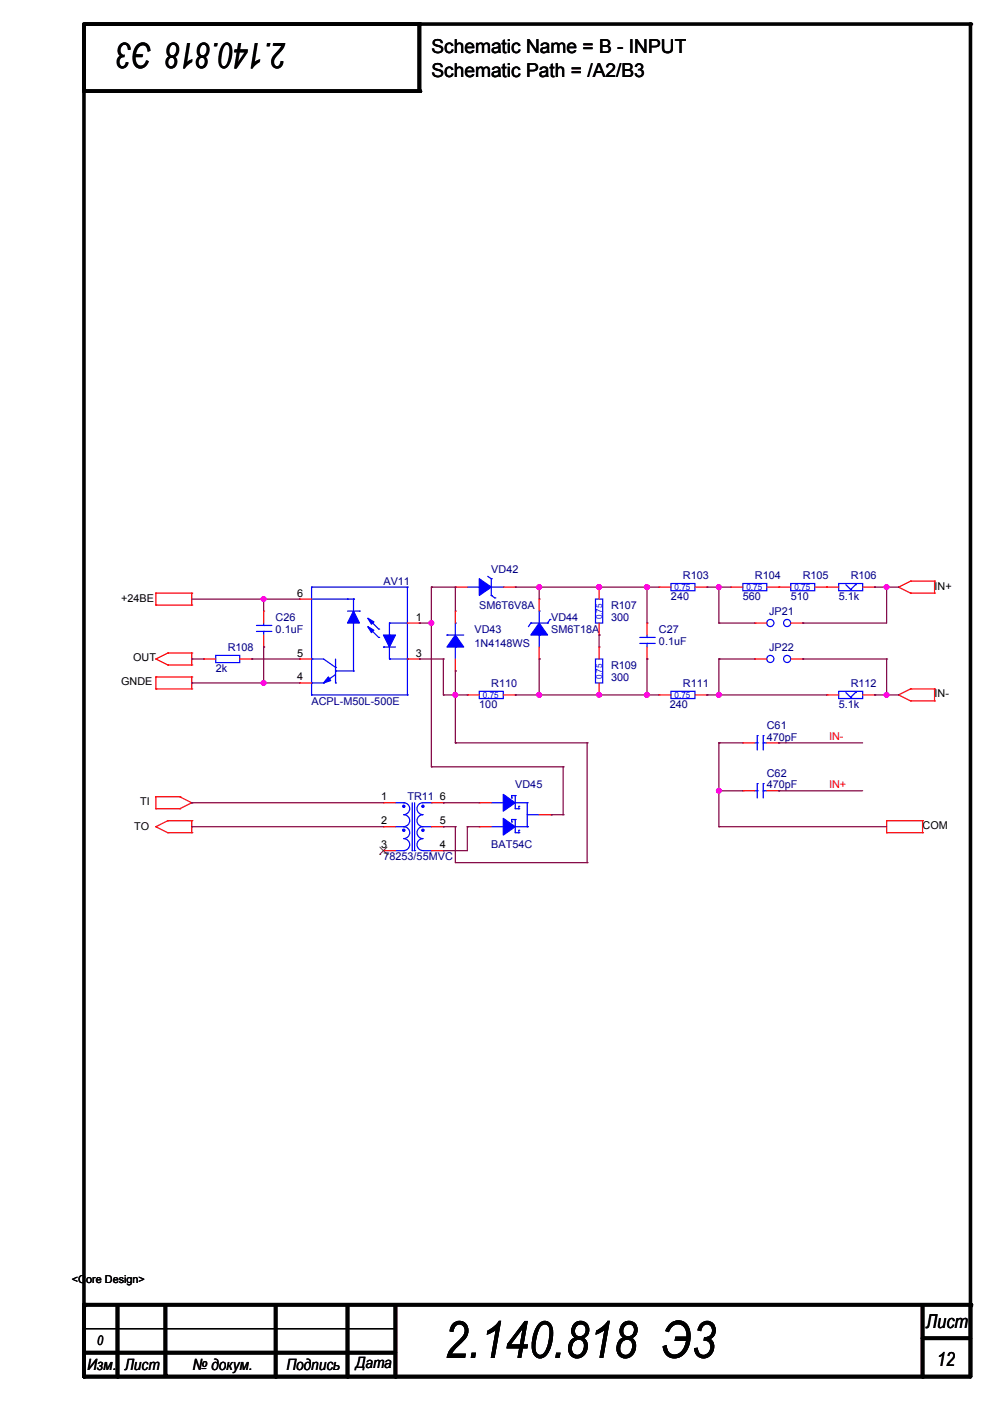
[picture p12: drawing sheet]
<svg xmlns="http://www.w3.org/2000/svg" width="210mm" height="297mm" viewBox="0 0 210 297" stroke-linecap="round" stroke-linejoin="round" font-family="sans-serif">
<path d="M17.8 5.1h188v286.8h-188v-286.5M88.9 5.1v14.2h-71.1M18.1 276.6h187.7M24.9 276.6v15.3M35.1 276.6v15M58.4 276.6v15.3M73.7 276.6v15.3M83.8 276.6v15.3M195.6 276.6v15.3M17.8 286.8h66M195.6 283.7h10.2" fill="none" stroke="#000" stroke-width=".76"/>
<g fill="#000">
<circle cx="17.8" cy="19.3" r=".38"/>
<circle cx="88.9" cy="5.1" r=".38"/>
<circle cx="88.9" cy="19.3" r=".38"/>
<circle cx="205.8" cy="5.1" r=".38"/>
<circle cx="17.8" cy="276.9" r=".38"/>
<circle cx="17.8" cy="276.6" r=".38"/>
<circle cx="18.1" cy="276.6" r=".38"/>
<circle cx="205.8" cy="276.9" r=".38"/>
<circle cx="205.8" cy="276.6" r=".38"/>
<circle cx="17.8" cy="291.9" r=".38"/>
<circle cx="17.8" cy="286.8" r=".38"/>
<circle cx="24.9" cy="291.9" r=".38"/>
<circle cx="35.1" cy="291.6" r=".38"/>
<circle cx="58.4" cy="291.9" r=".38"/>
<circle cx="73.7" cy="291.9" r=".38"/>
<circle cx="83.8" cy="291.9" r=".38"/>
<circle cx="195.6" cy="283.7" r=".38"/>
<circle cx="195.6" cy="291.9" r=".38"/>
</g>
<g fill="none" stroke="#f00" stroke-width=".25">
<path d="M33 128.3h.1M33 125.8h.1M33 139.7h.1M33 125.8h7.7M33 128.3h7.7M33 125.8v2.5M33 139.7l2.6 1.3M35.6 138.5h.1M35.6 138.5l-2.6 1.2M35.6 138.5h5.1M40.7 125.8h.1M40.7 128.3h.1"/>
<path d="M40.7 138.5h.1M40.7 125.8v2.5M40.7 138.5v2.5M165.1 124.5h.1M165.1 124.5h2.6M172.7 124.5h5.1M175.3 124.5h.1M182.9 124.5h2.5M185.4 124.5h.1M190.5 124.5h.1M190.5 124.5l2.6 1.3M193.1 123.2h.1"/>
<path d="M193.1 125.8h.1M193.1 125.8h5M193.1 123.2l-2.6 1.3M193.1 123.2h5M198.1 123.2h.1M198.1 125.8h.1M198.1 123.2v2.6M33 146.1h.1M33 143.5h.1M33 143.5v2.6M33 143.5h7.7M33 146.1h7.7"/>
<path d="M35.6 141h.1M35.6 141h5.1M40.7 143.5h.1M40.7 146.1h.1M40.7 141h.1M40.7 143.5v2.6M157.5 157.5h.1M157.5 157.5h2.5M162.6 157.5h2.5M165.1 157.5h.1M190.5 147.3h.1M190.5 147.3l2.6 1.3"/>
<path d="M193.1 146.1h.1M193.1 148.6h.1M193.1 146.1h5M193.1 146.1l-2.6 1.2M193.1 148.6h5M198.1 146.1h.1M198.1 148.6h.1M198.1 146.1v2.5M33 171.5h.1M33 168.9h.1M33 175.3h.1M33 168.9v2.6"/>
<path d="M33 171.5h5.1M33 168.9h5.1M33 175.3l2.6 1.3M35.6 174h.1M35.6 176.6h.1M35.6 174l-2.6 1.3M35.6 174h5.1M35.6 176.6h5.1M38.1 171.5h.1M38.1 168.9h.1M38.1 168.9l2.6 1.3M40.7 170.2h.1"/>
<path d="M40.7 174h.1M40.7 176.6h.1M40.7 174v2.6M40.7 170.2l-2.6 1.3M188 176.6h.1M188 174h.1M188 174h7.6M188 176.6h7.6M188 174v2.6M195.6 174h.1M195.6 176.6h.1M195.6 174v2.6"/>
</g>
<path d="M17.8 277.4h.1M17.8 276.9v.5M17.8 281.7h.1M17.8 281.7h66" fill="none" stroke="#000" stroke-width=".25"/>
<g fill="none" stroke="#00f" stroke-width=".25">
<path d="M112.5 132.1h3.6M114.3 134.6h.1M114.3 129.6h.1M114.3 129.6v2.5M114.3 134.6v2.6M116.1 132.1h.1M167.7 123.7h5v1.5h-5zM177.8 123.7h5.1v1.5h-5.1zM179.3 124l1.1 1M180.4 125h.1M181.4 124h.1M181.4 124l-1 1"/>
<path d="M160 157.5h.5M160.5 157.5h.1M160.5 156h.1M160.5 156v3M161.8 156h.1M161.8 157.5h.1M161.8 157.5h.8M161.8 156v3"/>
</g>
<path d="M114.3 132.1l1.8 2.5h-3.6z" fill-rule="evenodd" fill="#00f"/>
<g fill="none" stroke="#00f" stroke-width=".25">
<path d="M99.1 124.5h2.5M101.6 124.5h.1M104.2 126.3h.1M104.2 122.7v3.6M104.2 124.5h2.5M106.7 124.5h.1M112.5 132.1h.1M112.5 132.1l-.5 .8M114.3 132.1l1.8 2.5h-3.6zM116.6 131.3h.1M116.6 131.3l-.5 .8M135.7 136.4h3"/>
<path d="M135.7 135.1h3M137.2 135.1h.1M137.2 136.4h.1M137.2 134.6v.5M137.2 136.4v.8M138.7 136.4h.1M138.7 135.1h.1M160 167.7h.5M160.5 167.7h.1M160.5 166.1h.1M160.5 166.1v3.1M161.8 166.1h.1"/>
<path d="M161.8 167.7h.1M161.8 167.7h.8M161.8 166.1v3.1"/>
<circle cx="163.3" cy="132.1" r=".76"/>
<circle cx="166.9" cy="132.1" r=".76"/>
</g>
<g fill="none" stroke="#f00" stroke-width=".25">
<path d="M114.3 139.7h.1M114.3 127h.1M114.3 127v2.6M114.3 137.2v2.5M137.2 132.1h.1M137.2 139.7h.1M137.2 132.1v2.5M137.2 137.2v2.5M160 132.1h.1M160 132.1h2.6M167.7 132.1h2.5M170.2 132.1h.1"/>
<path d="M157.5 167.7h.1M157.5 167.7h2.5M162.6 167.7h2.5M165.1 167.7h.1"/>
</g>
<path d="M101.6 122.7l2.6 1.8-2.6 1.8z" fill-rule="evenodd" fill="#00f"/>
<g fill="none" stroke="#00f" stroke-width=".25">
<path d="M101.6 122.7l2.6 1.8-2.6 1.8zM103.4 122.2l.8 .5M104.2 122.7h.1M104.2 126.3l.7 .5M104.9 126.8h.1M157.5 123.7h5.1v1.5h-5.1zM101.6 146.6h5.1v1.5h-5.1z"/>
<circle cx="163.3" cy="139.7" r=".76"/>
<circle cx="166.9" cy="139.7" r=".76"/>
</g>
<g fill="none" stroke="#f00" stroke-width=".25">
<path d="M96.5 124.5h.1M96.5 124.5h2.6M106.7 124.5h2.5M109.2 124.5h.1M155 124.5h.1M155 124.5h2.5M160 139.7h.1M160 139.7h2.6M162.6 124.5h2.5M165.1 124.5h.1M167.7 139.7h2.5M170.2 139.7h.1"/>
<path d="M99.1 147.3h.1M99.1 147.3h2.5M106.7 147.3h2.5M109.2 147.3h.1"/>
</g>
<path d="M81.3 134.6h2.5l-1.2 2.6z" fill="#00f"/>
<g fill="none" stroke="#00f" stroke-width=".25">
<path d="M68.6 139.7l2.5 1.8M71.1 139.7v5.1M81.3 134.6h2.5l-1.2 2.6zM81.3 137.2h.1M81.3 137.2h2.5M82.6 132.1h.1M82.6 134.6h.1M82.6 139.7h.1M82.6 132.1h3.8M82.6 132.1v2.5M82.6 137.2v2.5M82.6 139.7h3.8"/>
<path d="M86.4 139.7h.1M66.1 144.8h.1M66.1 144.8h2.5M68.6 144.8h.1M71.1 144.8h.1M71.1 141.5h.1M71.1 143l-2.5 1.8"/>
</g>
<path d="M78 132.9l1.3 .7-.5 .5z" fill="#00f"/>
<path d="M78 132.9l1.3 .7-.5 .5z" fill="none" stroke="#00f" stroke-width=".25"/>
<path d="M78 131.1l1.3 .7-.5 .6z" fill="#00f"/>
<path d="M66.1 124.5h.1M66.1 124.5v22.8M66.1 124.5h20.3M78 131.1l1.3 .7-.5 .6zM86.4 124.5h.1M86.4 124.5v22.8M66.1 147.3h.1M66.1 147.3h20.3M86.4 147.3h.1" fill="none" stroke="#00f" stroke-width=".25"/>
<path d="M75 129.6l1.2 2.5h-2.5z" fill="#00f"/>
<path d="M66.1 139.7h.1M66.1 139.7h2.5M66.1 127h8.9M73.7 127h.1M73.7 129.6h2.5M75 129.6l1.2 2.5h-2.5zM75 127h.1M75 127v2.6M76.2 129.6h.1M78 131.1l2.3 2.3M80.3 133.4h.1" fill="none" stroke="#00f" stroke-width=".25"/>
<path d="M69.6 143.5l.5 .8-1.5 .5z" fill="#00f"/>
<g fill="none" stroke="#00f" stroke-width=".25">
<path d="M45.7 139h5.1v1.5h-5.1zM54.4 133.9h3M54.4 132.6h3M55.9 132.6h.1M55.9 133.9h.1M55.9 132.1v.5M55.9 133.9v.7M57.4 133.9h.1M57.4 132.6h.1M75 132.1v10.2M78 132.9l2.3 2.2M80.3 135.1h.1"/>
<path d="M126.3 139.7h1.5v5.1h-1.5zM142.3 123.7h5v1.5h-5zM69.6 143.5l.5 .8-1.5 .5zM71.1 142.3h.1M71.1 142.3h3.9M75 142.3h.1M142.3 146.6h5v1.5h-5zM177.8 146.6h5.1v1.5h-5.1zM179.3 146.8l1.1 1M180.4 147.8h.1M181.4 146.8h.1M181.4 146.8l-1 1"/>
<path d="M104.2 175.3h7.6M104.2 170.2h7.6M109.2 173.8h.1M109.2 168.7h.1M109.2 168.7v2.8M109.2 173.8v2.8M111.8 175.3h.1M111.8 170.2h.1M111.8 172.7h.1M111.8 172.7h2.5M111.8 170.2v5.1"/>
</g>
<g fill="none" stroke="#f00" stroke-width=".25">
<path d="M43.2 139.7h.1M43.2 139.7h2.5M50.8 139.7h2.6M53.4 139.7h.1M55.9 129.6h.1M55.9 137.2h.1M55.9 129.6v2.5M55.9 134.6v2.6M63.5 139.7h.1M63.5 127h.1M63.5 139.7h2.6M63.5 127h2.6"/>
<path d="M86.4 139.7h2.5M86.4 132.1h2.5M88.9 139.7h.1M88.9 132.1h.1M127 137.2h.1M127 137.2v2.5M139.7 124.5h.1M139.7 124.5h2.6M147.3 124.5h2.6M149.9 124.5h.1M63.5 144.8h.1M63.5 144.8h2.6"/>
<path d="M127 147.3h.1M127 144.8v2.5M139.7 147.3h.1M139.7 147.3h2.6M147.3 147.3h2.6M149.9 147.3h.1M175.3 147.3h.1M175.3 147.3h2.5M182.9 147.3h2.5M185.4 147.3h.1"/>
</g>
<path d="M106.7 173.5l2.5 1.8-2.5 1.8z" fill-rule="evenodd" fill="#00f"/>
<path d="M106.7 173.5l2.5 1.8-2.5 1.8z" fill="none" stroke="#00f" stroke-width=".25"/>
<path d="M106.7 168.4l2.5 1.8-2.5 1.8z" fill-rule="evenodd" fill="#00f"/>
<g fill="none" stroke="#00f" stroke-width=".25">
<path d="M83.8 170.2h1.8M83.8 175.3h1.8M85.6 170.2a1.27 1.27 0 0 1 1.3 1.3 1.27 1.27 0 0 1-1.3 1.2 1.26 1.26 0 0 1 1.3 1.3 1.26 1.26 0 0 1-1.3 1.3M85.6 170.2h.1M85.6 175.3a1.26 1.26 0 0 1 1.3 1.2 1.26 1.26 0 0 1-1.3 1.3M85.6 177.8a1.26 1.26 0 0 1 1.3 1.3 1.26 1.26 0 0 1-1.3 1.2M85.6 175.3h.1M87.4 170.2v10.2M87.9 170.2v10.2M89.7 177.8a1.26 1.26 0 0 0-1.3 1.3 1.26 1.26 0 0 0 1.3 1.2M91.5 170.2h-1.8a1.27 1.27 0 0 0-1.3 1.3 1.27 1.27 0 0 0 1.3 1.2 1.26 1.26 0 0 0-1.3 1.3 1.26 1.26 0 0 0 1.3 1.3M91.5 175.3h-1.8a1.26 1.26 0 0 0-1.3 1.2 1.26 1.26 0 0 0 1.3 1.3"/>
<path d="M91.5 170.2h.1M91.5 175.3h.1M106.7 168.4l2.5 1.8-2.5 1.8zM108.5 168.7h.1M108.5 169.2h.1M108.5 173.8h.1M108.5 174.3h.1M108.5 168.7h.7M108.5 168.7v.5M108.5 173.8v.5M108.5 173.8h.7M109.2 176.6h.8"/>
<path d="M109.2 171.5h.8M110 176.6h.1M110 176h.1M110 171.5h.1M110 171h.1M110 171v.5M110 176v.6M83.8 180.4h1.8M85.6 180.4h.1M87.4 180.4h.1M87.9 180.4h.1M89.7 180.4h1.8"/>
<path d="M91.5 180.4h.1"/>
</g>
<path d="M101.6 175.3h.1M101.6 170.2h.1M101.6 175.3h2.6M101.6 170.2h2.6M114.3 172.7h2.6M116.9 172.7h.1" fill="none" stroke="#f00" stroke-width=".25"/>
<circle cx="85.6" cy="171" r=".24" fill="#00f"/>
<circle cx="85.6" cy="171" r=".24" fill="none" stroke="#00f" stroke-width=".25"/>
<circle cx="89.7" cy="171" r=".24" fill="#00f"/>
<circle cx="89.7" cy="171" r=".24" fill="none" stroke="#00f" stroke-width=".25"/>
<circle cx="89.7" cy="176" r=".24" fill="#00f"/>
<circle cx="89.7" cy="176" r=".24" fill="none" stroke="#00f" stroke-width=".25"/>
<circle cx="85.6" cy="176" r=".24" fill="#00f"/>
<g fill="none" stroke="#00f" stroke-width=".25">
<path d="M94.8 134.6h.1M94.8 134.6h3.5M96.5 137.2h.1M96.5 132.1h.1M96.5 132.1v2.5M96.5 137.2v2.5M126.3 127h1.5v5.1h-1.5z"/>
<circle cx="85.6" cy="176" r=".24"/>
</g>
<g fill="none" stroke="#f00" stroke-width=".25">
<path d="M127 134.6h.1M127 124.5h.1M127 124.5v2.5M127 132.1v2.5M81.3 170.2h.1M81.3 175.3h.1M81.3 170.2h2.5M81.3 175.3h2.5M91.5 170.2h2.5M91.5 175.3h2.5M94 170.2h.1M94 175.3h.1"/>
<path d="M81.3 180.4h.1M81.3 180.4h2.5M91.5 180.4h2.5M94 180.4h.1"/>
</g>
<path d="M80.5 179.6l1.6 1.5M82.1 179.6l-1.6 1.5M80.5 181.1h.1M82.1 181.1h.1" fill="none" stroke="#804000" stroke-width=".21"/>
<path d="M96.5 134.6l1.8 2.6h-3.5z" fill-rule="evenodd" fill="#00f"/>
<path d="M96.5 134.6l1.8 2.6h-3.5z" fill="none" stroke="#00f" stroke-width=".25"/>
<path d="M96.5 129.6h.1M96.5 129.6v2.5M96.5 139.7v2.6M96.5 142.3h.1" fill="none" stroke="#f00" stroke-width=".25"/>
<path d="M40.7 127h15.2M55.9 127h.1" fill="none" stroke="#800040" stroke-width=".25"/>
<circle cx="55.9" cy="127" r=".5" fill="#f0f"/>
<circle cx="55.9" cy="127" r=".5" fill="none" stroke="#f0f" stroke-width=".25"/>
<path d="M40.7 144.8h.1M40.7 144.8h15.2" fill="none" stroke="#800040" stroke-width=".25"/>
<circle cx="55.9" cy="144.8" r=".5" fill="#f0f"/>
<circle cx="55.9" cy="144.8" r=".5" fill="none" stroke="#f0f" stroke-width=".25"/>
<g fill="none" stroke="#800040" stroke-width=".25">
<path d="M40.7 139.7h.1M40.7 139.7h2.5M53.4 139.7h.1M53.4 139.7h10.1M55.9 137.2h.1M55.9 127h.1M55.9 127v2.6M55.9 137.2v7.6M88.9 132.1h.1M88.9 132.1h2.6M152.4 124.5h.1M152.4 124.5v7.6"/>
<path d="M188 124.5h.1M188 124.5v7.6M55.9 144.8h.1M55.9 144.8h7.6"/>
</g>
<circle cx="152.4" cy="124.5" r=".5" fill="#f0f"/>
<circle cx="152.4" cy="124.5" r=".5" fill="none" stroke="#f0f" stroke-width=".25"/>
<path d="M55.9 127h.1M55.9 127h7.6M91.5 124.5h.1M91.5 124.5h5M109.2 124.5h.1M109.2 124.5h5.1M170.2 132.1h.1M170.2 132.1h17.8" fill="none" stroke="#800040" stroke-width=".25"/>
<circle cx="114.3" cy="124.5" r=".5" fill="#f0f"/>
<circle cx="114.3" cy="124.5" r=".5" fill="none" stroke="#f0f" stroke-width=".25"/>
<path d="M114.3 124.5h.1M114.3 124.5v2.5M114.3 124.5h12.7M109.2 147.3h.1M109.2 147.3h17.8M114.3 147.3h.1" fill="none" stroke="#800040" stroke-width=".25"/>
<circle cx="114.3" cy="147.3" r=".5" fill="#f0f"/>
<circle cx="114.3" cy="147.3" r=".5" fill="none" stroke="#f0f" stroke-width=".25"/>
<path d="M152.4 139.7h.1M152.4 139.7v7.6M152.4 147.3h.1M152.4 147.3h22.9" fill="none" stroke="#800040" stroke-width=".25"/>
<circle cx="152.4" cy="147.3" r=".5" fill="#f0f"/>
<circle cx="152.4" cy="147.3" r=".5" fill="none" stroke="#f0f" stroke-width=".25"/>
<path d="M91.5 124.5h.1M91.5 124.5v7.6M170.2 139.7h.1M170.2 139.7h17.8M188 139.7h.1M188 139.7v7.6h-2.6M185.4 147.3h.1" fill="none" stroke="#800040" stroke-width=".25"/>
<circle cx="188" cy="147.3" r=".5" fill="#f0f"/>
<circle cx="188" cy="147.3" r=".5" fill="none" stroke="#f0f" stroke-width=".25"/>
<path d="M185.4 124.5h.1M185.4 124.5h5.1M188 124.5h.1M188 147.3h.1M188 147.3h2.5" fill="none" stroke="#800040" stroke-width=".25"/>
<circle cx="188" cy="124.5" r=".5" fill="#f0f"/>
<circle cx="188" cy="124.5" r=".5" fill="none" stroke="#f0f" stroke-width=".25"/>
<path d="M127 124.5h.1M127 124.5h10.2M149.9 124.5h.1M149.9 124.5h5.1M152.4 124.5h.1M152.4 132.1h.1M152.4 139.7h.1M152.4 132.1h7.6M152.4 139.7h7.6M149.9 147.3h.1M149.9 147.3h2.5" fill="none" stroke="#800040" stroke-width=".25"/>
<circle cx="137.2" cy="124.5" r=".5" fill="#f0f"/>
<circle cx="137.2" cy="124.5" r=".5" fill="none" stroke="#f0f" stroke-width=".25"/>
<circle cx="127" cy="124.5" r=".5" fill="#f0f"/>
<circle cx="127" cy="124.5" r=".5" fill="none" stroke="#f0f" stroke-width=".25"/>
<path d="M127 147.3h.1M127 147.3h10.2" fill="none" stroke="#800040" stroke-width=".25"/>
<circle cx="137.2" cy="147.3" r=".5" fill="#f0f"/>
<circle cx="137.2" cy="147.3" r=".5" fill="none" stroke="#f0f" stroke-width=".25"/>
<circle cx="127" cy="147.3" r=".5" fill="#f0f"/>
<circle cx="127" cy="147.3" r=".5" fill="none" stroke="#f0f" stroke-width=".25"/>
<g fill="none" stroke="#800040" stroke-width=".25">
<path d="M88.9 139.7h.1M88.9 139.7h5.1M91.5 132.1v30.5M94 139.7h.1M94 139.7v7.6M96.5 124.5h.1M96.5 124.5v5.1M114.3 139.7h.1M114.3 139.7v7.6M127 134.6h.1M127 134.6v2.6M137.2 124.5h.1"/>
<path d="M137.2 139.7h.1M137.2 124.5v7.6M137.2 139.7v7.6M137.2 124.5h2.5M94 147.3h.1M94 147.3h5.1M96.5 142.3h.1M96.5 147.3h.1M96.5 142.3v5M137.2 147.3h.1M137.2 147.3h2.5M40.7 170.2h.1"/>
<path d="M40.7 175.3h.1M40.7 170.2h40.6M40.7 175.3h40.6M91.5 162.6h.1M94 170.2h.1M94 175.3h.1M94 170.2h7.6M94 175.3h2.5M96.5 175.3h.1M96.5 175.3v7.6h28M99.1 175.3h.1M99.1 175.3h2.5"/>
<path d="M99.1 175.3v5.1h-5.1M116.9 172.7h.1M116.9 172.7h2.5M94 180.4h.1M124.5 182.9h.1"/>
</g>
<circle cx="91.4" cy="132.1" r=".5" fill="#f0f"/>
<circle cx="91.4" cy="132.1" r=".5" fill="none" stroke="#f0f" stroke-width=".25"/>
<path d="M96.5 157.5h.1M96.5 147.3v10.2M91.5 162.6h27.9M119.4 162.6h.1M119.4 172.7h.1M119.4 162.6v10.1" fill="none" stroke="#800040" stroke-width=".25"/>
<circle cx="96.5" cy="147.3" r=".5" fill="#f0f"/>
<circle cx="96.5" cy="147.3" r=".5" fill="none" stroke="#f0f" stroke-width=".25"/>
<path d="M96.5 157.5h.1M96.5 157.5h28M124.5 157.5h.1M124.5 157.5v25.4M152.4 157.5h.1M152.4 157.5h5.1M152.4 157.5v10.2M152.4 175.3h.1M152.4 167.7h.1M152.4 175.3h35.6M152.4 167.7h5.1" fill="none" stroke="#800040" stroke-width=".25"/>
<circle cx="152.4" cy="167.6" r=".5" fill="#f0f"/>
<circle cx="152.4" cy="167.6" r=".5" fill="none" stroke="#f0f" stroke-width=".25"/>
<path d="M165.1 157.5h.1M165.1 157.5h17.8M152.4 167.7h.1M152.4 167.7v7.6M165.1 167.7h.1M165.1 167.7h17.8" fill="none" stroke="#800040" stroke-width=".25"/>
<circle cx="55.9" cy="127" r=".5" fill="#f0f"/>
<circle cx="55.9" cy="127" r=".5" fill="none" stroke="#f0f" stroke-width=".25"/>
<circle cx="55.9" cy="144.8" r=".5" fill="#f0f"/>
<circle cx="55.9" cy="144.8" r=".5" fill="none" stroke="#f0f" stroke-width=".25"/>
<circle cx="152.4" cy="124.5" r=".5" fill="#f0f"/>
<circle cx="152.4" cy="124.5" r=".5" fill="none" stroke="#f0f" stroke-width=".25"/>
<circle cx="114.3" cy="124.5" r=".5" fill="#f0f"/>
<circle cx="114.3" cy="124.5" r=".5" fill="none" stroke="#f0f" stroke-width=".25"/>
<circle cx="114.3" cy="147.3" r=".5" fill="#f0f"/>
<circle cx="114.3" cy="147.3" r=".5" fill="none" stroke="#f0f" stroke-width=".25"/>
<circle cx="152.4" cy="147.3" r=".5" fill="#f0f"/>
<circle cx="152.4" cy="147.3" r=".5" fill="none" stroke="#f0f" stroke-width=".25"/>
<circle cx="188" cy="147.3" r=".5" fill="#f0f"/>
<circle cx="188" cy="147.3" r=".5" fill="none" stroke="#f0f" stroke-width=".25"/>
<circle cx="188" cy="124.5" r=".5" fill="#f0f"/>
<circle cx="188" cy="124.5" r=".5" fill="none" stroke="#f0f" stroke-width=".25"/>
<circle cx="137.2" cy="124.5" r=".5" fill="#f0f"/>
<circle cx="137.2" cy="124.5" r=".5" fill="none" stroke="#f0f" stroke-width=".25"/>
<circle cx="127" cy="124.5" r=".5" fill="#f0f"/>
<circle cx="127" cy="124.5" r=".5" fill="none" stroke="#f0f" stroke-width=".25"/>
<circle cx="137.2" cy="147.3" r=".5" fill="#f0f"/>
<circle cx="137.2" cy="147.3" r=".5" fill="none" stroke="#f0f" stroke-width=".25"/>
<circle cx="127" cy="147.3" r=".5" fill="#f0f"/>
<circle cx="127" cy="147.3" r=".5" fill="none" stroke="#f0f" stroke-width=".25"/>
<circle cx="91.4" cy="132.1" r=".5" fill="#f0f"/>
<circle cx="91.4" cy="132.1" r=".5" fill="none" stroke="#f0f" stroke-width=".25"/>
<circle cx="96.5" cy="147.3" r=".5" fill="#f0f"/>
<circle cx="96.5" cy="147.3" r=".5" fill="none" stroke="#f0f" stroke-width=".25"/>
<circle cx="152.4" cy="167.6" r=".5" fill="#f0f"/>
<circle cx="152.4" cy="167.6" r=".5" fill="none" stroke="#f0f" stroke-width=".25"/>
<text font-size="10.9" x="94.1" y="287.9">2.140.818 Э3</text>
<text font-size="7.4" x="60.8" y="9" transform="rotate(-180 60.8 9)">2.140.818 Э3</text>
<g font-size="4.1">
<text x="91.5" y="11.3">Schematic Name = B - INPUT</text>
<text x="91.5" y="16.4">Schematic Path = /A2/B3</text>
<text x="196.4" y="281.6">Лист</text>
<text x="198.6" y="289.5">12</text>
</g>
<g font-size="3.3">
<text x="18.6" y="290.4">Изм. Лист</text>
<text x="40.9" y="290.4">№ докум.</text>
<text x="60.7" y="290.4">Подпись</text>
<text x="75.5" y="290.1">Дата</text>
</g>
<text font-size="2.8" x="20.6" y="285.1">0</text>
<g font-size="2.3" fill="#000080">
<text x="81.3" y="124">AV11</text>
<text x="104.2" y="121.5">VD42</text>
<text x="144.8" y="122.7">R103</text>
<text x="160" y="122.7">R104</text>
<text x="170.2" y="122.7">R105</text>
<text x="180.4" y="122.7">R106</text>
<text x="58.4" y="131.6">C26</text>
<text x="101.6" y="129.1">SM6T6V8A</text>
<text x="116.9" y="131.6">VD44</text>
<text x="129.6" y="129.1">R107</text>
<text x="129.6" y="131.6">300</text>
<text x="142.3" y="127.3">240</text>
<text x="157.5" y="127.3">560</text>
<text x="163.1" y="130.3">JP21</text>
<text x="167.7" y="127.3">510</text>
<text x="177.8" y="127.3">5.1k</text>
<text x="48.3" y="138">R108</text>
<text x="58.4" y="134.2">0.1uF</text>
<text x="100.6" y="134.2">VD43</text>
<text x="100.6" y="137.2">1N4148WS</text>
<text x="116.9" y="134.2">SM6T18A</text>
<text x="139.7" y="134.2">C27</text>
<text x="139.7" y="136.7">0.1uF</text>
<text x="163.1" y="138">JP22</text>
<text x="45.7" y="142.5">2k</text>
<text x="129.6" y="141.8">R109</text>
<text x="66.1" y="149.4">ACPL-M50L-500E</text>
<text x="104.2" y="145.6">R110</text>
<text x="129.6" y="144.3">300</text>
<text x="144.8" y="145.6">R111</text>
<text x="180.4" y="145.6">R112</text>
<text x="101.6" y="150.2">100</text>
<text x="142" y="150.2">240</text>
<text x="162.6" y="154.5">C61</text>
<text x="177.8" y="150.2">5.1k</text>
<text x="162.6" y="157">470pF</text>
<text x="109.2" y="167.2">VD45</text>
<text x="162.6" y="164.6">C62</text>
<text x="162.6" y="167.2">470pF</text>
<text x="86.4" y="169.7">TR11</text>
<text x="104.2" y="179.9">BAT54C</text>
<text x="81.3" y="182.4">78253/55MVC</text>
</g>
<g font-size="2.3">
<text x="198.1" y="125">IN+</text>
<text x="25.7" y="127.5">+24BE</text>
<text x="63" y="126.5">6</text>
<text x="88.2" y="131.6">1</text>
<text x="28.2" y="140.3">OUT</text>
<text x="63" y="139.2">5</text>
<text x="88.2" y="139.2">3</text>
<text x="25.7" y="145.3">GNDE</text>
<text x="63" y="144.3">4</text>
<text x="198.1" y="147.9">IN-</text>
<text x="29.7" y="170.7">TI</text>
<text x="80.8" y="169.7">1</text>
<text x="93.2" y="169.7">6</text>
<text x="28.5" y="176.1">TO</text>
<text x="80.8" y="174.8">2</text>
<text x="80.8" y="179.8">3</text>
<text x="93.2" y="179.8">4</text>
<text x="93.2" y="174.8">5</text>
<text x="195.6" y="175.8">COM</text>
<text x="15.3" y="272.1">&lt;Core Design&gt;</text>
</g>
<g font-size="2.3" fill="#f00">
<text x="175.8" y="157">IN-</text>
<text x="175.8" y="167.2">IN+</text>
</g>
<g font-size="1.8" fill="#00f">
<text x="143" y="125.1">0.75</text>
<text x="158.3" y="125.1">0.75</text>
<text x="168.4" y="125.1">0.75</text>
<text x="127.7" y="131.3" transform="rotate(-90 127.7 131.3)">0.75</text>
<text x="102.4" y="148">0.75</text>
<text x="127.7" y="144" transform="rotate(-90 127.7 144)">0.75</text>
<text x="143" y="148">0.75</text>
</g>
</svg>
